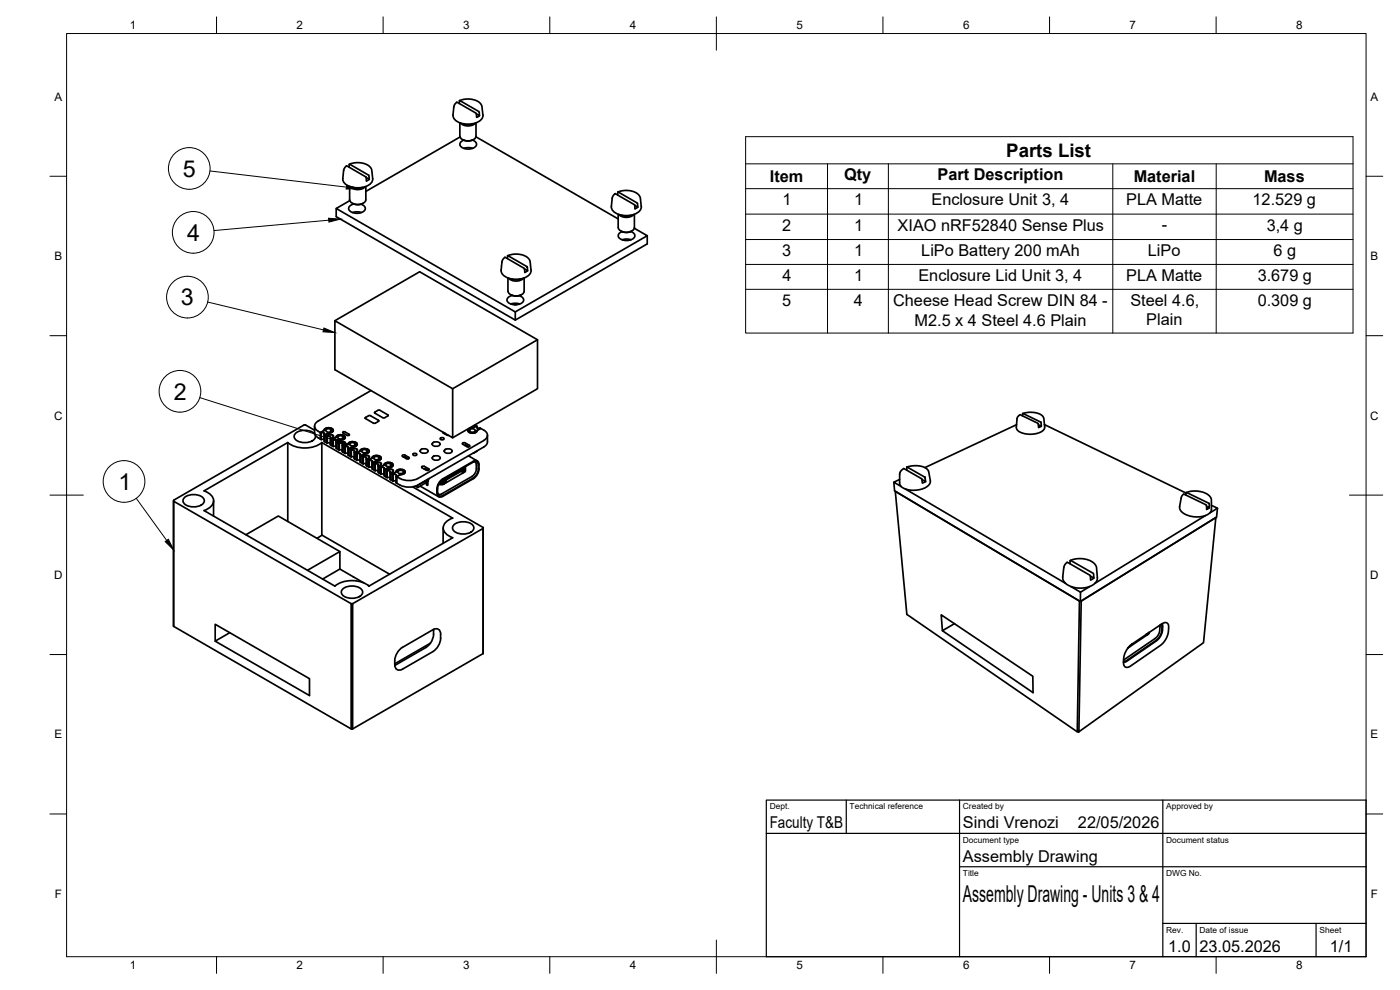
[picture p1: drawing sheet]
<svg xmlns="http://www.w3.org/2000/svg" width="420mm" height="297mm" viewBox="0 0 420 297" stroke-linecap="round" stroke-linejoin="round" font-family="sans-serif">
<!-- layer: Visible -->
<g fill="none" stroke="#000" stroke-width=".51">
<path d="M137.8 31.1l.2-.9 5.7 3.3 .2 1.2-.9-.5M137.9 30.2l1.1-.4 1.7-.1 1.6 .3 1.1 .4 1.2 1.3 .3 2.8a3.3 3.3 0 0 1-3.4 2.7 5.7 5.7 0 0 1-5.3-1.8l-.3-.9 .3-2.6 .9-1.2 5.7 3.2 .2 1.3 .9-.5M138 36.9v4M138.2 36.9a3.3 3.3 0 0 0 4.5 0M139 37.1l1.5 .4 1.4-.4M142.9 36.9v4M102.9 53.6l.3-2.7 .3-.7 .6-.4 5.7 3.3 .2 1.2 .8-.5M102.9 53.6a3.3 3.3 0 0 0 3.4 2.7 5.7 5.7 0 0 0 5.4-1.8l.2-.9M104.8 50.2l.2-.9 5.6 3.3 .2 1.2-.9-.5M104.9 49.3l1.2-.4 1.5-.1 1.6 .3 1.3 .5 1 1.1 .3 2.9M104.9 56v4M105.1 56a3.3 3.3 0 0 0 4.5 0"/>
<path d="M105.9 56.2l1.5 .3 1.4-.3M109.8 56v3.9a2.79 2.79 0 0 1-4.1 1l-.8-1M138 40.8a2.79 2.79 0 0 0 4.2 1l.7-1M138 41.1l-28.2 16.3M138.9 41.9l.3 .2M139.2 44.5l1.6-.2 1 .2M139.2 42.1l1.5 .2 1-.2M141.8 42a1.28 1.28 0 0 1 1.2 1.4 1.28 1.28 0 0 1-1.4 1.2 2.89 2.89 0 0 1-3.6-1.3 1.47 1.47 0 0 1 1.2-1.2M142 41.9l-.3 .2M142.8 41l42.7 24.7M185.4 58.5l.1-.9 5.7 3.3 .2 1.3-.9-.6M185.5 57.6l1.2-.4 1.5-.1 1.6 .3 1.3 .5 1 1.2 .4 2.8a3.3 3.3 0 0 1-3.5 2.7 5.7 5.7 0 0 1-5.3-1.7l-.2-.9 .2-2.5 .3-.7 .6-.7 5.8 3.3 .2 1.3 .8-.5"/>
<path d="M100.9 62.6v2.4l53.7 31 39.6-22.8v-2.5M105 60.2l-4.1 2.4 53.7 31M105.8 63.8l1.6-.2 1.1 .2M105.8 61l1.8 .4 1.3-.4M106.2 61.2a1.3 1.3 0 0 0-1.3 .7 1.3 1.3 0 0 0 .2 1.5 3.4 3.4 0 0 0 4.4-.5 1.27 1.27 0 0 0-1.2-1.6M152.3 77.6l.2-.9 5.7 3.3 .1 1.3-.9-.6M152.4 76.7l1.5-.4 1.5-.1 1.4 .3 1.2 .5 1 1.2 .4 2.9a3.3 3.3 0 0 1-3.5 2.6 5.7 5.7 0 0 1-5.3-1.7l-.2-.9M185.5 64.3v4a2.79 2.79 0 0 0 4.2 1l.7-1v-4M185.7 64.4a3.3 3.3 0 0 0 4.5 0M186.4 69.4l.3 .1M186.5 64.6l1.5 .3 1.4-.3M186.7 71.9l1.6-.2 1.1 .2"/>
<path d="M186.7 69.5l1 .3 1.5-.3M189.3 69.5a1.28 1.28 0 0 1 1.2 1.3 1.28 1.28 0 0 1-1.4 1.2 2.89 2.89 0 0 1-3.6-1.2 1.47 1.47 0 0 1 1.2-1.3M189.5 69.4l-.3 .1M190.4 68.5l3.8 2.2-39.6 22.9M100.5 96.2l25.4-14.7 35.4 20.4v14.7l-25.5 14.7M150.4 81.1l.3-2.8 .9-1.1 5.7 3.3 .2 1.3M152.4 83.4l.1 4a2.79 2.79 0 0 0 4.1 1l.7-1v-4M152.6 83.5a3.3 3.3 0 0 0 4.5 0M153.3 91.2l1.6-.2 1.1 .2M153.3 88.5l1.9 .4 1.2-.4M153.4 83.7l1.5 .3 1.5-.3M153.7 88.6a1.3 1.3 0 0 0-1.3 .7 1.3 1.3 0 0 0 .2 1.5 3.4 3.4 0 0 0 4.5-.4 1.27 1.27 0 0 0-1.3-1.7"/>
<path d="M154.4 91.4h.5M154.6 93.6v2.4M158.4 81.2l-.9 .5M111.3 117.2l-15.8 9.1M161.3 101.9l-25.5 14.7v14.7l-35.3-20.4v-14.7l35.3 20.4M86.4 132.8a8.7 8.7 0 0 0 10.2 0M88.7 130a4.4 4.4 0 0 1 5.8 .4 1.58 1.58 0 0 1-1.3 2.1 4.3 4.3 0 0 1-4.8-.9 1.21 1.21 0 0 1 .3-1.6zM91.2 127.5h.5M91.2 127.5l-39.1 22.6M91.7 127.5l2.7 1.6M94.4 127.9l.2 2.6 1.6 1.3v-2v2l.2 .1M95.5 126.3a1.63 1.63 0 0 0-1.1 1.6 1.63 1.63 0 0 0 1.1 1.5l.7 .4 1-.6"/>
<path d="M96.4 129.9v2M96.4 129.9h.9v2h-.9M97.2 129.2l-1 .6 .2 .1M97.2 129.2a1.53 1.53 0 0 1 1.4-.9 1.53 1.53 0 0 1 1.4 .9l-.4 .5-1.1 .2M97.3 131.9h.1M97.3 130l.2 .2-.2 .3M97.3 130.5l1.2-.6-1 .6 .5 .4 .6-.4M97.3 130.5v1.9l.2 .1v-2v2l.5 .3v-1.9v1.9l.2 .2v-2l-.2-.1 .6-.4M97.9 128.8a.95 .95 0 0 1 1.6 .5 .98 .98 0 0 1-1.7-.3zM98.3 131h.8v.5M98.3 132.9l.8 .1M98.6 130.5l1.2 .1 .3 .3-.3 .4"/>
<path d="M99.1 133h.1M99.1 131.5l.2 .1 .5-.3-.5 .3 .5 .3 1-.6-1 .6 .2 .1v2l-.2-.2v-1.9v1.9l-.5-.2v-2v2l-.2-.2zM99.2 128.8v.7M100 132h.9v2h-.9M100.8 131.3a1.53 1.53 0 0 1 1.4-.9 1.53 1.53 0 0 1 1.4 .9l-.4 .5-1.1 .2M100.9 132l.2 .3-.2 .2M100.9 134h.1M100.9 132.5v2l.1 .1v-2v2l.6 .3v-2v2l.2 .1M101.6 131.6l-.1-.2a.8 .8 0 0 1 .5-.7 .8 .8 0 0 1 .8 .2v.7M101.8 133.1v1.9M101.8 133l.9 .1v.4M101.8 135h.9"/>
<path d="M102.1 132l-1.1 .6 .6 .3 .6-.3-.6 .3 .2 .2M102.1 132l-1.2 .5M102.2 132.6h1.2l.3 .4-.3 .4M102.7 133.6v1.9l.2 .1v-1.9v1.9l.5 .3v-2v2l.2 .1M102.8 130.9l.2 .1a.8 .8 0 0 1-.5 .8 .8 .8 0 0 1-.9-.2M102.9 129.9l-.1-.2 .5-.2 1.5 .8M103 129.9l1.4 .8 .5-.2-.1-.2M103.4 133.4l-.5 .3-.2-.1M103.6 134.1v1.9M103.6 134.1h.9l.1 .3-.1 .2M103.6 136l.9 .1M104.4 133.4l-1 .5-.5-.2 .5-.3"/>
<path d="M104.4 133.4l-1 .5 .2 .2M104.4 133.3a1.53 1.53 0 0 1 1.4-.8 1.53 1.53 0 0 1 1.4 .9l-.4 .5-1.1 .2M104.5 134.1v2M104.5 134.6v2l.1 .1v-2v2l.6 .3v-2v2l.2 .1M105.2 133.6a.8 .8 0 0 0 .9 .2 .8 .8 0 0 0 .5-.7 1.02 1.02 0 0 0-1.6 .3l.2 .3M105.4 135.1v2M105.4 135.1h.9v.5M105.4 137.1h.9M105.7 134.1l-1.1 .6 .6 .3 .5-.3-.5 .3 .2 .1M105.7 134.1l-1.2 .5M105.8 134.7h1.2l.3 .4-.3 .4M106.3 135.6v2l.2 .1v-2v2l.5 .3v-2v2l.2 .1"/>
<path d="M106.4 133v.7M107 135.5l-.5 .2-.2-.1M107.2 136.2v1.9M107.2 136.2h.9M107.2 138.1h.9M108 135.4l-1 .6-.5-.3 .5-.2M108 135.4l-1 .6 .2 .2M108 135.4a1.53 1.53 0 0 1 1.4-.8 1.53 1.53 0 0 1 1.4 .9l-.4 .4-1.1 .3M108.1 136.2v2.4l.1 .1v-1.9v1.9l.6 .4v-2v2l.2 .1M108.1 136.2l.1 .3-.1 .2M108.7 135.1a.94 .94 0 0 1 1.6 .4 .97 .97 0 0 1-1.7-.2zM109 137.2v2"/>
<path d="M109 137.2h.9v.5M109 139.2h.9M109.3 136.2l-1.1 .6 .6 .3 .5-.3-.5 .3 .2 .1M109.3 136.2l-1.2 .5M109.4 136.7l1.2 .1 .3 .4-.3 .3M109.6 125.4v.1M109.6 125.4h.1M110 135.1v.6M110.6 137.5l-.5 .3-.2-.1v2l.2 .1v-2v2l.5 .3v-2v2l.2 .1M110.6 124.7l-1 .8 2.5 1.5h.6l.9-.6v-.3M110.6 124.7h.6M110.8 138.2h.9v2.5l.1 .1v-1.9v1.9l.6 .3v-1.9"/>
<path d="M111.2 124.7l2.4 1.4M111.6 137.5l-1 .6-.5-.3 .5-.3M111.6 137.5l-1 .6 .2 .1v2M111.6 137.5a1.53 1.53 0 0 1 1.4-.8 1.53 1.53 0 0 1 1.4 .9l-.4 .4-1.1 .2M111.7 138.2l.1 .4-.1 .1M112.3 137.2a.94 .94 0 0 1 1.6 .4 .97 .97 0 0 1-1.7-.3zM112.4 139.2v1.9l.2 .2v-2M112.4 139.2l.2 .1M112.4 123.8h.1M112.6 139.3h.9v.5M112.9 138.3l-1.1 .6 .6 .3 .5-.4M112.9 138.3l-1.1 .6-.1-.1"/>
<path d="M112.9 138.8l1.3 .1 .2 .3-.2 .4M112.9 138.8l-.5 .4M113.6 137.1v.7M113.7 126.3h.1M114.2 139.6l-.5 .3-.2-.1v1.9l.2 .2v-2v2l.5 .2v-1.9v1.9l.2 .2M114.9 125.3l-2.5-1.6 1-.6h.6l2.5 1.5-1 .7M114.9 125.3h.6M115.2 139.6l-1 .6-.5-.3 .5-.3M115.2 139.6l-1 .6 .2 .1M115.2 139.6a1.52 1.52 0 0 1 1.4-.9 1.52 1.52 0 0 1 1.4 .9l-.4 .5-1.1 .2M116 139.9h.1M116.5 124.6v.1"/>
<path d="M117.2 139.2v.7M117.2 139.2a.8 .8 0 0 0-.9-.2 .8 .8 0 0 0-.5 .7l.2 .2M117.2 139.2h.1M117.2 139.2l.2 .1a.8 .8 0 0 1-.5 .8 .8 .8 0 0 1-.9-.2M120.8 137l-.1-.3 .6-.2 1.4 .7 .1 .3-.6 .2-1.4-.7M121.6 137.1l.7 .4M121.6 137.1l-.4 .1M122.3 137.5l.2 .2M124.1 136.1l.6-.1 .4 .4-.7 .3-.5-.3zM126.1 135.3v.1M126.2 135.1a1.47 1.47 0 0 1 2.3 .2 1.38 1.38 0 0 1-2.4 0zM128.5 135.3h.1"/>
<path d="M129.7 133.3h.1M129.7 133.2v.1M129.7 137.4v.1M129.8 133a1.47 1.47 0 0 1 2.3 .2 1.38 1.38 0 0 1-2.4 0zM129.8 137.2a1.47 1.47 0 0 1 2.3 .2 1.38 1.38 0 0 1-2.4 0zM132.1 133.3h.1M132.1 137.4h.1M132.3 131.4l.5-.1 .5 .4-.8 .3-.4-.3zM132.9 129.6l.1 .3M133 129.9l1.7 .7M133.3 135.3v.1M133.4 135.1a1.47 1.47 0 0 1 2.3 .2 1.38 1.38 0 0 1-2.4 0z"/>
<path d="M133.6 130l-.2 .1M135.7 135.3v.1M139.9 133.6l.6 .5M139.9 133.6l-.4 .1M140.6 136.8l2.6 1.5M140.6 136.7v.1M140.9 133.6l.1 .3-.6 .2-1.5-.8-.2-.3 .7-.2 1.5 .8M140.9 129.1v.1M141 129a.89 .89 0 0 1 .9-.3 .89 .89 0 0 1 .7 .7 .89 .89 0 0 1-1 .3 .89 .89 0 0 1-.6-.7zM141.9 128.4h-.4a.82 .82 0 0 0-1.1 .8 .82 .82 0 0 0 1.1 .8l1.2-.2 .5-.7M142 138.4l-9.6 5.6-1 1.6-.3 1.1M142 138.4a1.08 1.08 0 0 1 1.3-.1 1.08 1.08 0 0 1 .5 1.1"/>
<path d="M142.2 135.9h-.1M142.3 138.5a.82 .82 0 0 1 .7 1M142.5 127.5l.5 .3-1.1 .6M143 127.8h.1M143 139.5v1.1M143.1 135.3l-.9 .6M143.1 127.9l-.2-.1-1 .6M143.1 127.9v.5M143.1 127.9l-.1 .1a.62 .62 0 0 0 1 .4l.2 .1-1 .6 1.1-.6a2.55 2.55 0 0 1 2 2.3l-.6 .9-.5 .4M143.7 139.5a4.1 4.1 0 0 1-1.7 4.2M145.2 134.1l-19.8 11.4a6.2 6.2 0 0 1-6.4-.5v-2v2l-.1-.1v-2M145.2 132.2l-19.8 11.4"/>
<path d="M146.3 130.6v2.3l-.4 .7-.7 .5M305.1 127.4l-27.5 12.9M306.9 124.8l.1-.7 5.3 2.5 .2 1.3-.9-.4M307 124.1l2.7-.4 1.4 .2 1.3 .5 .8 .9 .3 2.8a3.2 3.2 0 0 1-3.5 2.1 5.4 5.4 0 0 1-4.9-1.5l.1-3.1 .3-.6 .6-.6 5.5 2.6 .1 1.3 .8-.4M313.4 127.4l42.5 20.5M52.1 150.4l53.3 30.7v37.6l-53.3-30.8zM52.1 150.2v37.6M52.1 150.1v.3M55.4 149.3a4.4 4.4 0 0 1 5.7 .3 1.58 1.58 0 0 1-1.3 2.2 4.3 4.3 0 0 1-4.7-1 1.21 1.21 0 0 1 .3-1.5zM64.1 150.2v4.6M86.4 156.4v-23.6l-25.2 14.5a3.1 3.1 0 0 1 2.7 3.9l-1.3 1.3-1.4 .7 39.3 22.7M110.8 140.2h.9"/>
<path d="M112.6 141.2l.9 .1M114.4 140.3v2M114.4 140.3h.9M114.4 142.3h.9M115.2 140.3v2M115.2 140.3h.1M115.2 142.3h.1M115.2 140.3l.2 .3-.1 .2M115.3 140.8l.1 .1 1.1-.6-1.1 .6 .6 .3 .5-.3M115.3 140.8v2l.1 .1M115.4 142.9l.6 .3v-2v2l.2 .1M115.4 140.9v2"/>
<path d="M116.2 141.4v1.9M116.2 141.3l.8 .1 .1 .4M116.2 143.3h.9M116.5 140.9l-.5 .3 .2 .2M116.5 140.9h1.3l.2 .4-.2 .4M118 142.4v2M118 144.3l.9 .1M118 142.4h.8l.1 .5M118.8 141.7l-1 .6-.5-.3 .5-.3-.5 .3-.2-.2v2l.2 .1v-1.9v1.9l.5 .3v-1.9v1.9l.2 .2M118.8 141.7l-1 .6 .2 .1M118.8 141.6a1.53 1.53 0 0 1 1.4-.8 1.53 1.53 0 0 1 1.4 .9l-.4 .4-1.1 .3M118.9 142.9l.1 .1 1.1-.6-1.1 .6 1 .6"/>
<path d="M119.4 141.4a.88 .88 0 0 1 .9-.3 .88 .88 0 0 1 .7 .7 .88 .88 0 0 1-.9 .3 .88 .88 0 0 1-.7-.7zM120 143.6a6 6 0 0 0 5.4 0M123.8 146.1l21.2 12.2M125.4 145.5v.8l-.7-.4M125.9 145.2l.1 .1M126.1 145.8l5.5 3.2M126.5 140.1l.9-.2 1.4 1-.9 .2zM126.6 144.8l-.6 .4M127 144.6l.1 .1M127.3 140.7l.4-.1 .6 .6M127.6 144.3v.7l-2.2 1.3M127.7 144.2l-.6 .4"/>
<path d="M128 144v1.3l.2 .3 .1-.1M128.4 144.4h.1M128.4 143.8v.7M128.8 143.6l-.4 1.9M131.1 146.8v1.1M131.3 147.8a.96 .96 0 0 0 .5 1 .96 .96 0 0 0 1.1-.1M132 144.8h1.2M132 144.7h1.1l.9-.3v.3l-.8 .4h-1.5M132.4 144.3h.4M133 158.4v4.6M133.1 145.3l-1.5 .1M133.1 145.1v.2"/>
<path d="M134 144.4l-.8 .4v.3M136.3 157.4a4.4 4.4 0 0 1 5.7 .4 1.58 1.58 0 0 1-1.3 2.2 4.3 4.3 0 0 1-4.7-1 1.21 1.21 0 0 1 .3-1.6zM138.8 141.4l.1 .4-.1-.4 .7-.4v-.2l-6.4 3.6v.3M138.9 141.5l.8-.4v.3l-.8 .4M139.5 141.5l-6.4 3.8M139.5 140.1v.7M139.5 140.4l-6.7 3.9 .3 .1M139.7 140v1.1M141.6 143l-9.1 5.2a.82 .82 0 0 1-1.1-.1M142 143.7l-9.1 5.2a1.08 1.08 0 0 1-1.3 .1 1.08 1.08 0 0 1-.5-1.1M142 143.4l-9.1 5.3M142 143.4a3.6 3.6 0 0 0 1.1-4.8l-1.1 .1-9.1 5.2-1.1 1.2a4.3 4.3 0 0 0-.5 2.7"/>
<path d="M143 140.6l-.4 1.4-1 1M145 158.4v37.6M145 158.3v.2M268.2 144.7l.3 2.6 55.7 33.2 40.9-25.3 .3-2.7M270 143.9l-1.8 .8 2.3 1.3M271.7 146.7l48.1 28.3M272.2 141.1l.1-.9 5.2 2.9 .3 1.4-1.1-.6M272.2 140.2l1.6-.4 1.5-.1 2.3 .6 1.1 1 .5 3a3.5 3.5 0 0 1-3.6 2.7 5.6 5.6 0 0 1-5.5-1.5l-.1-3.5 .3-.7 .9-.7 5.3 3 .3 1.4 1-.5M355.9 148.5l.2-.7 6.7 3.2 .1 1.4-.8-.4M356 147.8l1.3-.4 1.8-.1 1.9 .4 1.4 .6 .7 .7 .4 .7 .1 3a2.92 2.92 0 0 1-3 2.3 6.6 6.6 0 0 1-6.4-2l-.2-1 .5-2.6 .7-1.1 6.8 3.2 .1 1.4 .8-.5M361.8 154.7l-33.2 20.3M363.6 151.6l1.8 .9-2.3 1.4"/>
<path d="M73.8 160.5l9.7-5.7 18.5 10.7M96.6 160.5v-27.7l39.3 22.6a3.1 3.1 0 0 0-2.6 4l1.2 1.3 1.4 .6M96.6 160.5l20.3 11.8M96.6 160.5l-1.5 1M102 170.8v-5.3l-9.7 5.6M102 170.7l-5.2 3M102 170.7l4 2.4M102.9 176.7a4.4 4.4 0 0 1 5.8 .4 1.58 1.58 0 0 1-1.4 2.1 4.3 4.3 0 0 1-4.7-.9 1.21 1.21 0 0 1 .3-1.6zM106 173.1l3.2 1.8M110.5 175.6l.3 .2M135.8 161.4l-25.1 14.5a8.7 8.7 0 0 0-10.2 0M321.1 169.1l.2-.9 6.8 3.8 .2 1.5-1.1-.6"/>
<path d="M321.2 168.2l1.7-.5 1.6-.1 1.7 .3 1.4 .6 .9 .7 .5 .8 .3 3.3a3.9 3.9 0 0 1-4.3 3.1 5.8 5.8 0 0 1-6-2.5l.3-3.8 .3-.7 .7-.7 6.8 3.9 .2 1.5 1-.6M321.4 176l2.9 1.7M324.3 177.7l-.1 2.8M327.1 176l-2.8 1.7M52.1 187.8v.1M69 189.8l-4.4 2.6 28.3 16.3v-5.1l-28.3-16.3v5.1M105.4 181.1h.5M105.8 181.1l39.2-22.6v37.6l-39.2 22.6zM127.8 194.3l-9.3 5.3M129.1 193l-10.6 6.2M129.9 195.5l-9.1 5.3a1.44 1.44 0 0 1-1.6 .1 1.44 1.44 0 0 1-.7-1.5v-1.1M129.9 189l-9.6 5.6-1.3 1.7-.5 1.9"/>
<path d="M129.9 188.9a1.44 1.44 0 0 1 1.7-.1 1.44 1.44 0 0 1 .6 1.5M130.1 188.9a5.6 5.6 0 0 1-1.4 4.7l-.9 .7M132.2 190.3v1.2M132.2 191.5l-.5 1.9-.8 1.2-1 .9M145 196v.1M286.5 187.1l-3.7 2.1 27.2 18.6v-4.9l-27.5-18.4 .3 4.7M339.1 193.7l9.6-6.5a1.19 1.19 0 0 1 1.5-.3 1.19 1.19 0 0 1 .5 1.4 6.4 6.4 0 0 1-2.5 5.4l-8.8 6.1a1.24 1.24 0 0 1-1.6 .4 1.24 1.24 0 0 1-.6-1.5 6.3 6.3 0 0 1 1.9-5zM339.3 193.6v.3l-.8 .5M344.1 190.3v.3l-.1-.3M344.1 190.3l.8-.5-.1 .3-.7 .5M344.6 190.2l-6.1 4.2M344.9 189.7v.1"/>
<path d="M348.1 187.6l-.2 2.1-1 1.7-9.7 6.5M348.5 187.3l.2 .8a4.5 4.5 0 0 1-1.1 3.5l-9.4 6.5-1 .3M348.8 187.1l.1 .5a5.3 5.3 0 0 1-1.1 3.9l-.8 .8-8.8 6.1-1 .3M105.4 218.7h.5M323.3 219.6l.7-39.3-55.3-32.9 3.5 36.9 51.1 35.3h.5l37.4-26.8 3.7-37.5-40.4 25-.7 39.3"/>
</g>
<!-- layer: BORDER -->
<g fill="none" stroke="#000" stroke-width=".3">
<path d="M20 10.1h390v276.9h-390zM65 5.1v5M115 5.1v5M165 5.1v5M215 5.1v10M265 5.1v5M315 5.1v5M365 5.1v5M15 52.9h5M410 52.9h5M15 100.7h5M410 100.7h5"/>
<path d="M15 148.6h10M405 148.6h10M15 196.4h5M410 196.4h5M15 244.2h5M410 244.2h5M65 287v5M115 287v5M165 287v5M215 282.1v9.9M265 287v5M315 287v5"/>
<path d="M365 287v5"/>
</g>
<!-- layer: TITLEBLOCK -->
<path d="M230 240.1h180v46.9h-180zM230 250h180M254 240.1v9.9M288 240.1v46.9M349 240.1v46.9M288 260.1h122M349 277.1h61M359 277.1v9.9M395 277.1v9.9" fill="none" stroke="#000" stroke-width=".36"/>
<!-- layer: Custom Tables -->
<path d="M223.8 41h182.3v58.9h-182.3zM223.8 49.2h182.3M223.8 56.6h182.3M248.3 49.2v50.7M266.6 49.2v50.7M334 49.2v50.7M365 49.2v50.7M223.8 64.2h182.3M223.8 71.9h182.3M223.8 79.3h182.3M223.8 86.8h182.3" fill="none" stroke="#000" stroke-width=".3"/>
<!-- layer: Balloons -->
<g fill="none" stroke="#000" stroke-width=".3">
<circle cx="56.8" cy="50.5" r="6.3"/>
<circle cx="58" cy="69.7" r="6.3"/>
<circle cx="56.2" cy="89.2" r="6.3"/>
<circle cx="54" cy="117.4" r="6.3"/>
<circle cx="37.2" cy="144.5" r="6.3"/>
</g>
<!-- layer: 0 -->
<path d="M104 55.6l3.4 1-3.5 .1zM98.6 65.5l3.6 .3-3.5 .8zM97.2 98.4l3.3 1.4-3.6-.2zM101.3 131.7l3.1 1.7-3.5-.6zM49.6 162.5l.9-.7 1.6 3.2z" fill="#000" stroke="#000" stroke-width=".3"/>
<path d="M63 51.3l40.9 4.8M98.7 66.1l-34.5 3.1M62.3 90.6l34.8 8.4M60 119.3l41.1 13M40.9 149.5l9.1 12.7" fill="none" stroke="#000" stroke-width=".3"/>
<g font-size="7">
<text x="54.8" y="53">5</text>
<text x="56.2" y="72.2">4</text>
<text x="54.3" y="91.6">3</text>
<text x="52.1" y="119.9">2</text>
<text x="35.5" y="147">1</text>
<text x="289" y="270.6">Assembly Drawing - Units 3 &amp; 4</text>
</g>
<text font-size="5.6" x="302" y="47">Parts List</text>
<g font-size="4.9">
<text x="231" y="54.6">Item</text>
<text x="253.3" y="54.2">Qty</text>
<text x="281.4" y="54.2">Part Description</text>
<text x="340.2" y="54.6">Material</text>
<text x="379.3" y="54.6">Mass</text>
<text x="234.9" y="61.5">1</text>
<text x="256.3" y="61.5">1</text>
<text x="279.6" y="61.5">Enclosure Unit 3, 4</text>
<text x="338" y="61.5">PLA Matte</text>
<text x="375.9" y="61.5">12.529 g</text>
<text x="234.8" y="69.2">2</text>
<text x="256.3" y="69.2">1</text>
<text x="269.4" y="69.2">XIAO nRF52840 Sense Plus</text>
<text x="348.7" y="69.2">-</text>
<text x="380.2" y="69.2">3,4 g</text>
<text x="234.7" y="76.8">3</text>
<text x="256.3" y="76.8">1</text>
<text x="276.5" y="76.8">LiPo Battery 200 mAh</text>
<text x="344.5" y="76.8">LiPo</text>
<text x="382.2" y="76.8">6 g</text>
<text x="234.8" y="84.3">4</text>
<text x="256.3" y="84.3">1</text>
<text x="275.6" y="84.3">Enclosure Lid Unit 3, 4</text>
<text x="338" y="84.3">PLA Matte</text>
<text x="377.4" y="84.3">3.679 g</text>
<text x="234.7" y="91.7">5</text>
<text x="256.2" y="91.7">4</text>
<text x="268.1" y="91.8">Cheese Head Screw DIN 84 -</text>
<text x="339.3" y="91.8">Steel 4.6,</text>
<text x="377.4" y="91.7">0.309 g</text>
<text x="274.5" y="97.7">M2.5 x 4 Steel 4.6 Plain</text>
<text x="344" y="97.6">Plain</text>
<text x="231" y="248.5">Faculty T&amp;B</text>
<text x="289" y="248.5">Sindi Vrenozi</text>
<text x="323.5" y="248.5">22/05/2026</text>
<text x="289" y="258.6">Assembly Drawing</text>
<text x="350.6" y="285.7">1.0</text>
<text x="360" y="285.5">23.05.2026</text>
<text x="399.1" y="285.7">1/1</text>
</g>
<g font-size="3.5">
<text x="39" y="8.8">1</text>
<text x="89" y="8.8">2</text>
<text x="139" y="8.8">3</text>
<text x="189" y="8.8">4</text>
<text x="239" y="8.8">5</text>
<text x="289" y="8.8">6</text>
<text x="339" y="8.8">7</text>
<text x="389" y="8.8">8</text>
<text x="16.3" y="30.2">A</text>
<text x="411.3" y="30.2">A</text>
<text x="16.3" y="78">B</text>
<text x="411.3" y="78">B</text>
<text x="16.2" y="125.9">C</text>
<text x="411.2" y="125.9">C</text>
<text x="16.2" y="173.7">D</text>
<text x="411.2" y="173.7">D</text>
<text x="16.3" y="221.6">E</text>
<text x="411.3" y="221.6">E</text>
<text x="16.4" y="269.4">F</text>
<text x="411.4" y="269.4">F</text>
<text x="39" y="290.8">1</text>
<text x="89" y="290.8">2</text>
<text x="139" y="290.8">3</text>
<text x="189" y="290.8">4</text>
<text x="239" y="290.8">5</text>
<text x="289" y="290.8">6</text>
<text x="339" y="290.8">7</text>
<text x="389" y="290.8">8</text>
</g>
<g font-size="2.5">
<text x="231" y="242.9">Dept.</text>
<text x="255" y="242.9">Technical reference</text>
<text x="289" y="242.9">Created by</text>
<text x="350" y="242.9">Approved by</text>
<text x="289" y="252.8">Document type</text>
<text x="350" y="252.8">Document status</text>
<text x="289" y="262.9">Title</text>
<text x="350" y="262.9">DWG No.</text>
<text x="350" y="279.9">Rev.</text>
<text x="360" y="279.9">Date of issue</text>
<text x="396" y="279.9">Sheet</text>
</g>
</svg>
